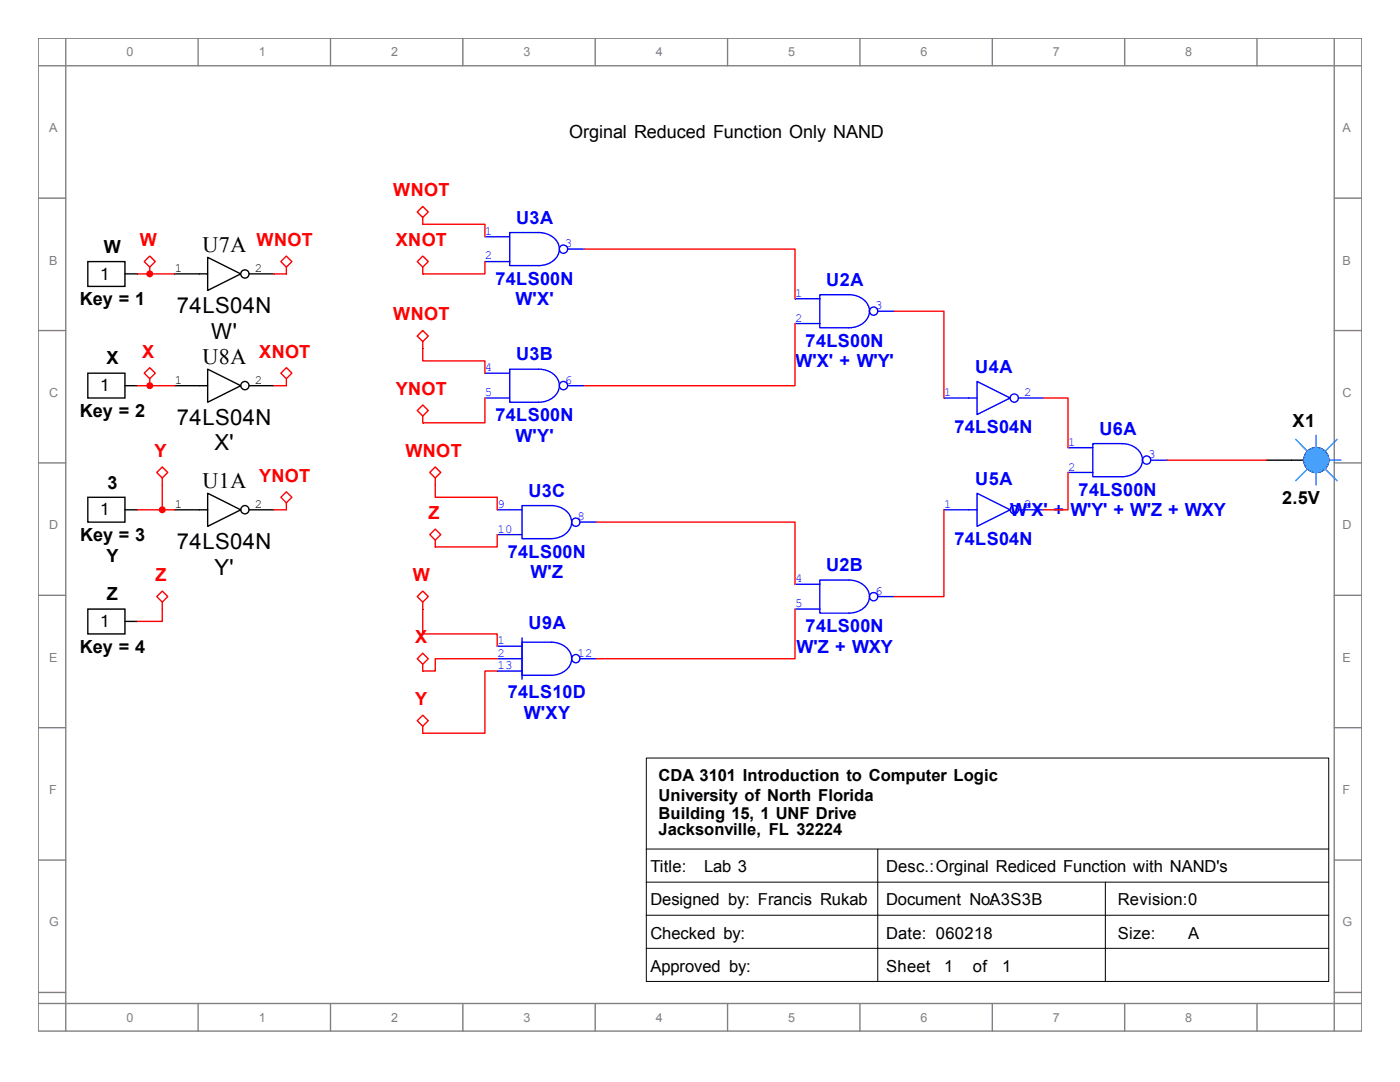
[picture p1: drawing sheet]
<svg xmlns="http://www.w3.org/2000/svg" width="279mm" height="216mm" viewBox="0 0 279 216" stroke-linecap="round" stroke-linejoin="round" font-family="sans-serif">
<g fill="none" stroke="#808080" stroke-width=".28">
<path d="M7.6 7.6h264.2v198.1h-264.2zM7.6 13.1h264.2M13.1 7.6v198.1M39.5 7.6v5.5M66 7.6v5.5M92.4 7.6v5.5M118.8 7.6v5.5M145.2 7.6v5.5M171.6 7.6v5.5M198 7.6v5.5M224.5 7.6v5.5M250.9 7.6v5.5"/>
<path d="M266.3 7.6v198.1M7.6 39.5h5.5M266.3 39.5h5.5M7.6 66h5.5M266.3 66h5.5M7.6 92.4h5.5M266.3 92.4h5.5M7.6 118.8h5.5M266.3 118.8h5.5M7.6 145.2h5.5M266.3 145.2h5.5M7.6 171.6h5.5"/>
<path d="M266.3 171.6h5.5M7.6 198h5.5M266.3 198h5.5M7.6 200.2h264.2M39.5 200.2v5.5M66 200.2v5.5M92.4 200.2v5.5M118.8 200.2v5.5M145.2 200.2v5.5M171.6 200.2v5.5M198 200.2v5.5M224.5 200.2v5.5"/>
<path d="M250.9 200.2v5.5"/>
</g>
<path d="M129 151.3h136.2v44.5h-136.2zM128.9 169.4h136.3M128.9 176h136.3M175.2 169.4v26.4M220.6 176v19.8M128.9 182.6h136.3M128.9 189.2h136.3" fill="none" stroke="#000" stroke-width=".2"/>
<g fill="none" stroke="#000" stroke-width=".28">
<path d="M34.8 54.7h6.6M41.4 51.4l6.6 3.3-6.6 3.3zM49.7 54.7h5M17.5 74.5h7.4v4.9h-7.4zM24.9 77h2.5M34.8 77h6.6M41.4 73.7l6.6 3.3-6.6 3.3zM49.7 77h5"/>
<circle cx="48.9" cy="54.7" r=".82"/>
<circle cx="48.9" cy="76.9" r=".82"/>
</g>
<path d="M28.8 74.5l1.1-1.1 1.1 1.1-1.1 1.1z" fill="none" stroke="#f00" stroke-width=".28"/>
<path d="M28.8 52.2l1.1-1.1 1.1 1.1-1.1 1.1zM29.9 75.6v1.4" fill="none" stroke="#f00" stroke-width=".28"/>
<path d="M17.5 52.2h7.4v4.9h-7.4zM24.9 54.7h2.5M17.5 99.2h7.4v5h-7.4zM24.9 101.7h2.5" fill="none" stroke="#000" stroke-width=".28"/>
<path d="M29.9 53.3v1.4" fill="none" stroke="#f00" stroke-width=".28"/>
<circle cx="29.9" cy="54.7" r=".55" fill="#f00"/>
<circle cx="29.9" cy="54.7" r=".55" fill="none" stroke="#f00" stroke-width=".28"/>
<circle cx="29.9" cy="77" r=".55" fill="#f00"/>
<g fill="none" stroke="#f00" stroke-width=".28">
<path d="M31.3 94.3l1.1-1.1 1.1 1.1-1.1 1.1z"/>
<circle cx="29.9" cy="77" r=".55"/>
</g>
<path d="M56 52.2l1.1-1.1 1.2 1.1-1.2 1.1zM32.4 95.4v1.4" fill="none" stroke="#f00" stroke-width=".28"/>
<path d="M57.1 53.3v1.4M56 74.5l1.1-1.1 1.2 1.1-1.2 1.1z" fill="none" stroke="#f00" stroke-width=".28"/>
<path d="M57.1 75.6v1.4M31.3 119l1.1-1.1 1.1 1.1-1.1 1.1z" fill="none" stroke="#f00" stroke-width=".28"/>
<path d="M17.5 121.5h7.4v5h-7.4zM24.9 124h2.5" fill="none" stroke="#000" stroke-width=".28"/>
<path d="M32.4 120.1v1.4" fill="none" stroke="#f00" stroke-width=".28"/>
<g fill="none" stroke="#000" stroke-width=".28">
<path d="M41.4 98.4l6.6 3.3-6.6 3.3zM34.8 101.7h6.6M49.7 101.7h5"/>
<circle cx="48.9" cy="101.7" r=".82"/>
</g>
<circle cx="32.4" cy="101.7" r=".56" fill="#f00"/>
<g fill="none" stroke="#f00" stroke-width=".28">
<path d="M56 99.2l1.1-1.1 1.2 1.1-1.2 1.1z"/>
<circle cx="32.4" cy="101.7" r=".56"/>
</g>
<path d="M27.4 54.7h7.4M29.9 54.7h.1M54.7 54.7h2.4M27.4 77h7.4M29.9 77h.1M54.7 77h2.4M32.4 96.8v4.9M27.4 101.7h7.4M57.1 100.3v1.4h-2.4M32.4 121.5v2.5h-5" fill="none" stroke="#f00" stroke-width=".28"/>
<path d="M101.7 46.4h5.8a3.8 3.8 0 0 1 4.1 3.3 3.8 3.8 0 0 1-4.1 3.3h-5.8z" fill="none" stroke="#00f" stroke-width=".28"/>
<path d="M96.8 47.2h4.9" fill="none" stroke="#00f" stroke-width=".28"/>
<path d="M96.8 52.2h4.9" fill="none" stroke="#00f" stroke-width=".28"/>
<g fill="none" stroke="#00f" stroke-width=".28">
<path d="M113.3 49.7h3.3"/>
<circle cx="112.5" cy="49.7" r=".83"/>
</g>
<g fill="none" stroke="#000" stroke-width=".28">
<path d="M257.7 91.8h2.5"/>
<circle cx="262.7" cy="91.8" r="2.48"/>
</g>
<path d="M258.6 87.7l2.4 2.5M261 93.5l-2.4 2.4M262.7 86.9v2.4M262.7 94.3v2.5M264.3 93.5l2.5 2.4M265.2 91.8h2.4M266.8 87.7l-2.5 2.5" fill="none" stroke="#0080ff" stroke-width=".28"/>
<circle cx="262.7" cy="91.8" r="2.48" fill="#0080ff"/>
<circle cx="262.7" cy="91.8" r="2.48" fill="none" stroke="#0080ff" stroke-width=".28"/>
<path d="M252.8 91.8h4.9" fill="none" stroke="#000" stroke-width=".28"/>
<path d="M163.6 58.8h5.8a3.8 3.8 0 0 1 4.1 3.3 3.8 3.8 0 0 1-4.1 3.3h-5.8z" fill="none" stroke="#00f" stroke-width=".28"/>
<path d="M158.7 59.6h4.9" fill="none" stroke="#00f" stroke-width=".28"/>
<path d="M158.7 64.6h4.9" fill="none" stroke="#00f" stroke-width=".28"/>
<g fill="none" stroke="#00f" stroke-width=".28">
<path d="M175.2 62.1h3.3"/>
<circle cx="174.4" cy="62.1" r=".82"/>
</g>
<path d="M83.3 42.3l1.1-1.1 1.1 1.1-1.1 1.1z" fill="none" stroke="#f00" stroke-width=".28"/>
<path d="M84.4 43.4v1.3M83.3 67.1l1.1-1.1 1.1 1.1-1.1 1.1z" fill="none" stroke="#f00" stroke-width=".28"/>
<path d="M84.4 68.2v1.3M85.8 94.3l1.1-1.1 1.1 1.1-1.1 1.1z" fill="none" stroke="#f00" stroke-width=".28"/>
<path d="M86.9 95.4v1.4M83.3 119l1.1-1.1 1.1 1.1-1.1 1.1z" fill="none" stroke="#f00" stroke-width=".28"/>
<path d="M83.3 52.2l1.1-1.1 1.1 1.1-1.1 1.1zM84.4 120.1v1.4" fill="none" stroke="#f00" stroke-width=".28"/>
<path d="M84.4 53.3v1.4" fill="none" stroke="#f00" stroke-width=".28"/>
<path d="M101.7 73.7h5.8a3.8 3.8 0 0 1 4.1 3.3 3.8 3.8 0 0 1-4.1 3.3h-5.8z" fill="none" stroke="#00f" stroke-width=".28"/>
<path d="M96.8 74.5h4.9" fill="none" stroke="#00f" stroke-width=".28"/>
<path d="M96.8 79.4h4.9" fill="none" stroke="#00f" stroke-width=".28"/>
<g fill="none" stroke="#00f" stroke-width=".28">
<path d="M113.3 77h3.3"/>
<circle cx="112.5" cy="76.9" r=".83"/>
</g>
<path d="M83.3 81.9l1.1-1.1 1.1 1.1-1.1 1.1z" fill="none" stroke="#f00" stroke-width=".28"/>
<path d="M84.4 83v1.4" fill="none" stroke="#f00" stroke-width=".28"/>
<path d="M104.2 100.9h5.8a3.8 3.8 0 0 1 4.1 3.3 3.8 3.8 0 0 1-4.1 3.3h-5.8z" fill="none" stroke="#00f" stroke-width=".28"/>
<path d="M99.2 101.7h5" fill="none" stroke="#00f" stroke-width=".28"/>
<path d="M99.2 106.7h5" fill="none" stroke="#00f" stroke-width=".28"/>
<g fill="none" stroke="#00f" stroke-width=".28">
<path d="M115.7 104.2h3.3"/>
<circle cx="114.9" cy="104.2" r=".82"/>
</g>
<path d="M85.8 106.7l1.1-1.1 1.1 1.1-1.1 1.1z" fill="none" stroke="#f00" stroke-width=".28"/>
<path d="M86.9 107.8v1.3" fill="none" stroke="#f00" stroke-width=".28"/>
<path d="M218.1 88.5h5.8a3.8 3.8 0 0 1 4.1 3.3 3.8 3.8 0 0 1-4.1 3.3h-5.8z" fill="none" stroke="#00f" stroke-width=".28"/>
<path d="M213.1 89.3h5" fill="none" stroke="#00f" stroke-width=".28"/>
<path d="M213.1 94.3h5" fill="none" stroke="#00f" stroke-width=".28"/>
<g fill="none" stroke="#00f" stroke-width=".28">
<path d="M229.7 91.8h3.3M104.2 128.1h5.8a3.8 3.8 0 0 1 4.1 3.3 3.8 3.8 0 0 1-4.1 3.3h-5.8zM104.2 127.3v8.3"/>
<circle cx="228.8" cy="91.8" r=".82"/>
</g>
<path d="M99.2 128.9h5" fill="none" stroke="#00f" stroke-width=".28"/>
<path d="M99.2 131.4h5" fill="none" stroke="#00f" stroke-width=".28"/>
<path d="M99.2 133.9h5" fill="none" stroke="#00f" stroke-width=".28"/>
<g fill="none" stroke="#00f" stroke-width=".28">
<path d="M163.6 115.7h5.8a3.8 3.8 0 0 1 4.1 3.3 3.8 3.8 0 0 1-4.1 3.3h-5.8zM115.7 131.4h3.3"/>
<circle cx="114.9" cy="131.4" r=".82"/>
</g>
<path d="M158.7 116.6h4.9" fill="none" stroke="#00f" stroke-width=".28"/>
<path d="M158.7 121.5h4.9" fill="none" stroke="#00f" stroke-width=".28"/>
<g fill="none" stroke="#00f" stroke-width=".28">
<path d="M175.2 119h3.3"/>
<circle cx="174.4" cy="119.1" r=".82"/>
</g>
<path d="M84.4 44.7h12.4v2.5M96.8 52.2v2.5h-12.4M116.6 49.7h42.1v9.9M84.4 69.5v2.5h12.4v2.5M96.8 79.4v5h-12.4M158.7 64.6v12.4h-42.1M86.9 96.8v2.4h12.3v2.5M99.2 106.7v2.4h-12.3M119 104.2h39.7v12.4M83.3 131.4l1.1-1.1 1.1 1.1-1.1 1.1zM84.4 121.5v5h14.8v2.4M158.7 121.5v9.9h-39.7" fill="none" stroke="#f00" stroke-width=".28"/>
<path d="M99.2 131.4h-12.3v2.5h-2.5v-1.4M83.3 143.8l1.1-1.1 1.1 1.1-1.1 1.1z" fill="none" stroke="#f00" stroke-width=".28"/>
<path d="M84.4 144.9v1.4" fill="none" stroke="#f00" stroke-width=".28"/>
<g fill="none" stroke="#00f" stroke-width=".28">
<path d="M193.3 79.4h1.7M195 76.1l6.6 3.3-6.6 3.3z"/>
<circle cx="202.4" cy="79.4" r=".82"/>
</g>
<path d="M203.2 79.4h5" fill="none" stroke="#00f" stroke-width=".28"/>
<g fill="none" stroke="#00f" stroke-width=".28">
<path d="M188.4 79.4h4.9M195 98.4l6.6 3.3-6.6 3.3zM193.3 101.7h1.7"/>
<circle cx="202.4" cy="101.7" r=".82"/>
</g>
<path d="M178.5 62.1h9.9v17.3M208.2 79.4h4.9v9.9" fill="none" stroke="#f00" stroke-width=".28"/>
<path d="M203.2 101.7h5" fill="none" stroke="#00f" stroke-width=".28"/>
<path d="M188.4 101.7h4.9" fill="none" stroke="#00f" stroke-width=".28"/>
<path d="M213.1 94.3v7.4h-4.9M233 91.8h19.8M188.4 101.7v17.3h-9.9M99.2 133.9h-2.4v12.4h-12.4" fill="none" stroke="#f00" stroke-width=".28"/>
<g font-size="4.4">
<text x="40.4" y="50.3">U7A</text>
<text x="35.3" y="62.5">74LS04N</text>
<text x="42.2" y="67.6">W'</text>
<text x="40.4" y="72.6">U8A</text>
<text x="35.3" y="84.8">74LS04N</text>
<text x="42.8" y="89.9">X'</text>
<text x="40.4" y="97.4">U1A</text>
<text x="35.3" y="109.6">74LS04N</text>
<text x="42.8" y="114.6">Y'</text>
</g>
<g font-size="3.6">
<text x="113.6" y="27.6">Orginal Reduced Function Only NAND</text>
<text x="20.7" y="50.5">W</text>
<text x="16" y="60.9">Key = 1</text>
<text x="21.3" y="72.7">X</text>
<text x="16" y="83.2">Key = 2</text>
<text x="258" y="85.1">X1</text>
<text x="21.5" y="97.5">3</text>
<text x="255.9" y="100.5">2.5V</text>
<text x="16" y="107.9">Key = 3</text>
<text x="21.3" y="112.1">Y</text>
<text x="21.3" y="119.8">Z</text>
<text x="16" y="130.3">Key = 4</text>
</g>
<g font-size="3.6" fill="#f00">
<text x="78.5" y="39.2">WNOT</text>
<text x="27.9" y="49.1">W</text>
<text x="51.2" y="49.1">WNOT</text>
<text x="79" y="49.1">XNOT</text>
<text x="78.5" y="63.9">WNOT</text>
<text x="28.4" y="71.4">X</text>
<text x="51.7" y="71.4">XNOT</text>
<text x="79" y="78.8">YNOT</text>
<text x="30.9" y="91.2">Y</text>
<text x="80.9" y="91.2">WNOT</text>
<text x="51.7" y="96.1">YNOT</text>
<text x="85.5" y="103.5">Z</text>
<text x="31" y="116">Z</text>
<text x="82.4" y="116">W</text>
<text x="82.9" y="128.3">X</text>
<text x="82.9" y="140.7">Y</text>
</g>
<g font-size="3.6" fill="#00f">
<text x="103" y="44.7">U3A</text>
<text x="98.9" y="56.8">74LS00N</text>
<text x="164.9" y="57.1">U2A</text>
<text x="102.9" y="60.9">W'X'</text>
<text x="103" y="71.9">U3B</text>
<text x="160.8" y="69.2">74LS00N</text>
<text x="158.8" y="73.3">W'X' + W'Y'</text>
<text x="194.6" y="74.4">U4A</text>
<text x="98.9" y="84">74LS00N</text>
<text x="102.9" y="88.2">W'Y'</text>
<text x="190.5" y="86.5">74LS04N</text>
<text x="219.4" y="86.8">U6A</text>
<text x="105.5" y="99.1">U3C</text>
<text x="194.6" y="96.7">U5A</text>
<text x="215.3" y="98.9">74LS00N</text>
<text x="201.6" y="103">W'X' + W'Y' + W'Z + WXY</text>
<text x="101.3" y="111.3">74LS00N</text>
<text x="190.5" y="108.8">74LS04N</text>
<text x="105.9" y="115.4">W'Z</text>
<text x="164.9" y="114">U2B</text>
<text x="105.5" y="125.6">U9A</text>
<text x="159" y="130.3">W'Z + WXY</text>
<text x="160.8" y="126.1">74LS00N</text>
<text x="101.3" y="139.3">74LS10D</text>
<text x="104.5" y="143.5">W'XY</text>
</g>
<g font-size="3.3">
<text x="20" y="55.8">1</text>
<text x="20" y="78.1">1</text>
<text x="20" y="102.8">1</text>
<text x="20" y="125.1">1</text>
<text x="131.4" y="155.9">CDA 3101 Introduction to Computer Logic</text>
<text x="131.4" y="159.8">University of North Florida</text>
<text x="131.4" y="163.3">Building 15, 1 UNF Drive</text>
<text x="131.4" y="166.6">Jacksonville, FL 32224</text>
<text x="129.8" y="174.1">Title:</text>
<text x="140.5" y="174.1">Lab 3</text>
<text x="176.9" y="174.1">Desc.:Orginal Rediced Function with NAND's</text>
<text x="129.8" y="180.7">Designed by: Francis Rukab</text>
<text x="176.9" y="180.7">Document No:A3S3B</text>
<text x="223.1" y="180.7">Revision:0</text>
<text x="129.8" y="187.3">Checked by:</text>
<text x="176.9" y="187.3">Date: 060218</text>
<text x="223.1" y="187.3">Size:</text>
<text x="237.1" y="187.3">A</text>
<text x="129.8" y="193.9">Approved by:</text>
<text x="176.9" y="193.9">Sheet</text>
<text x="188.4" y="193.9">1</text>
<text x="194.2" y="193.9">of</text>
<text x="200" y="193.9">1</text>
</g>
<g font-size="2.5" fill="#808080">
<text x="25.2" y="11.2">0</text>
<text x="51.6" y="11.2">1</text>
<text x="78.1" y="11.2">2</text>
<text x="104.5" y="11.2">3</text>
<text x="130.9" y="11.2">4</text>
<text x="157.3" y="11.2">5</text>
<text x="183.7" y="11.2">6</text>
<text x="210.1" y="11.2">7</text>
<text x="236.6" y="11.2">8</text>
<text x="9.8" y="26.4">A</text>
<text x="267.9" y="26.4">A</text>
<text x="9.8" y="52.8">B</text>
<text x="267.9" y="52.8">B</text>
<text x="9.8" y="79.2">C</text>
<text x="267.9" y="79.2">C</text>
<text x="9.8" y="105.6">D</text>
<text x="267.9" y="105.6">D</text>
<text x="9.8" y="132">E</text>
<text x="267.9" y="132">E</text>
<text x="9.8" y="158.5">F</text>
<text x="267.9" y="158.5">F</text>
<text x="9.8" y="184.9">G</text>
<text x="267.9" y="184.9">G</text>
<text x="25.2" y="203.8">0</text>
<text x="51.6" y="203.8">1</text>
<text x="78.1" y="203.8">2</text>
<text x="104.5" y="203.8">3</text>
<text x="130.9" y="203.8">4</text>
<text x="157.3" y="203.8">5</text>
<text x="183.7" y="203.8">6</text>
<text x="210.1" y="203.8">7</text>
<text x="236.6" y="203.8">8</text>
</g>
<g font-size="2.5" fill="#00f">
<text x="96.8" y="46.8">1</text>
<text x="96.8" y="51.8">2</text>
<text x="112.7" y="49.3">3</text>
<text x="158.7" y="59.2">1</text>
<text x="158.7" y="64.2">2</text>
<text x="174.7" y="61.7">3</text>
<text x="96.8" y="74.1">4</text>
<text x="112.7" y="76.5">6</text>
<text x="96.8" y="79">5</text>
<text x="188.4" y="79">1</text>
<text x="204.4" y="79">2</text>
<text x="213.2" y="88.9">1</text>
<text x="213.2" y="93.9">2</text>
<text x="229.2" y="91.4">3</text>
<text x="99.3" y="101.3">9</text>
<text x="188.4" y="101.3">1</text>
<text x="204.4" y="101.3">2</text>
<text x="99.3" y="106.3">10</text>
<text x="115.2" y="103.8">8</text>
<text x="158.7" y="116.2">4</text>
<text x="174.7" y="118.7">6</text>
<text x="158.7" y="121.1">5</text>
<text x="99.3" y="128.6">1</text>
<text x="99.3" y="131">2</text>
<text x="115.2" y="131">12</text>
<text x="99.3" y="133.5">13</text>
</g>
<g font-size="2.5">
<text x="34.9" y="54.3">1</text>
<text x="50.8" y="54.3">2</text>
<text x="34.9" y="76.5">1</text>
<text x="50.8" y="76.5">2</text>
<text x="34.9" y="101.3">1</text>
<text x="50.8" y="101.3">2</text>
</g>
</svg>
